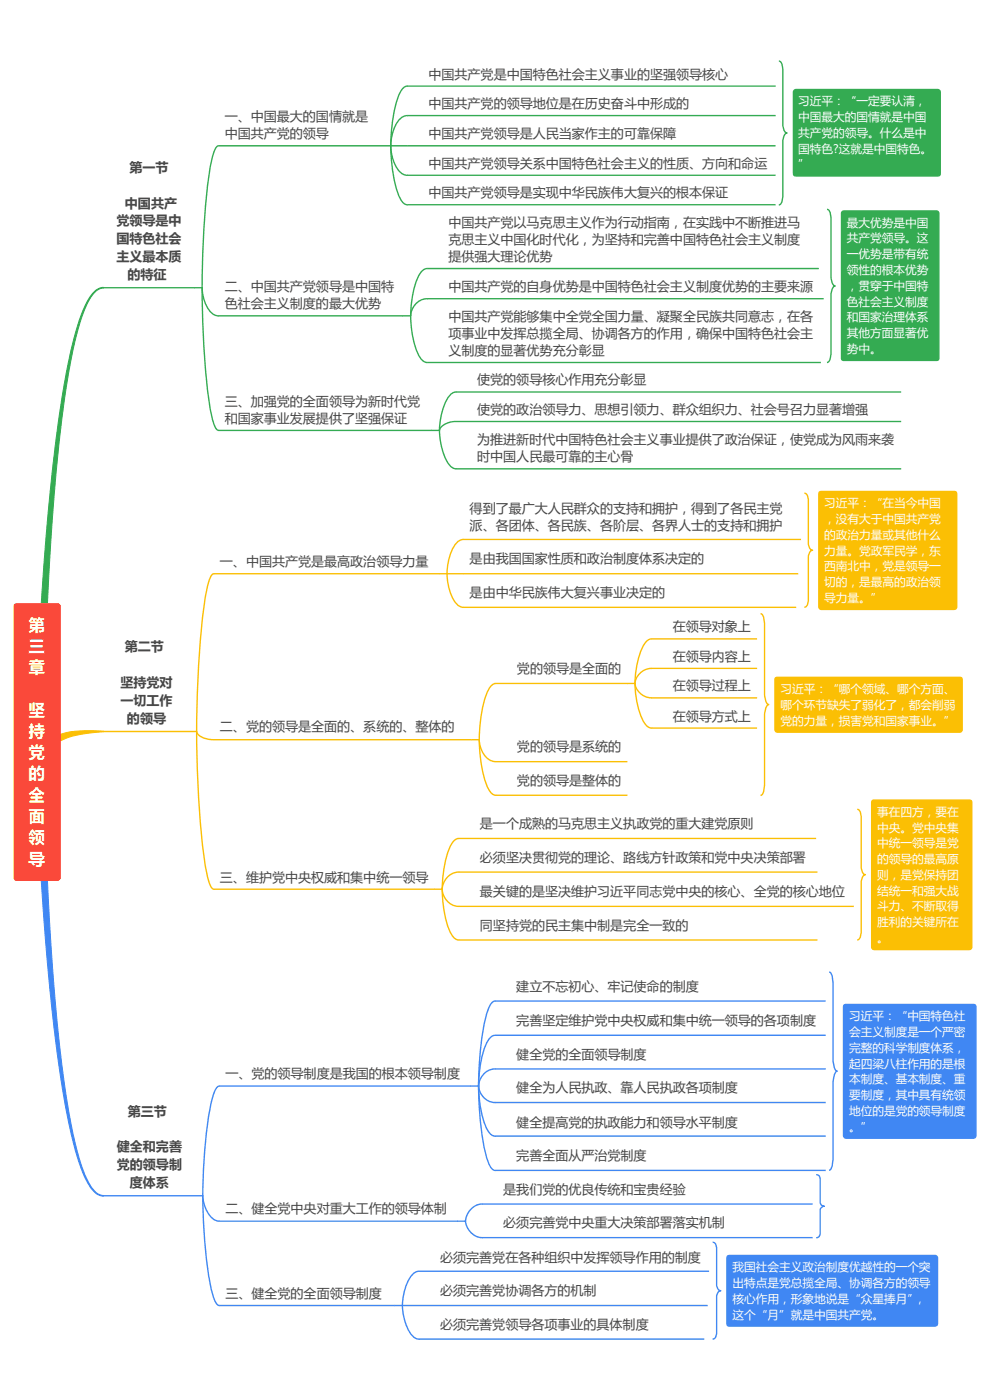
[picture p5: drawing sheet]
<svg xmlns="http://www.w3.org/2000/svg" width="297mm" height="420mm" viewBox="0 0 297 420" stroke-linecap="round" stroke-linejoin="round" font-family="sans-serif">
<path d="M233.7 18.3a2.19 2.19 0 0 1 1.2 2.5l.1 17.4a1.84 1.84 0 0 0 1.1 1.7 2.75 2.75 0 0 0-1.2 2.3l-.1 17.3a1.97 1.97 0 0 1-1.1 2M248.1 62.8a2.02 2.02 0 0 1 1.2 2.4l.1 18.8a1.96 1.96 0 0 0 1.2 1.8 2.99 2.99 0 0 0-1.3 2.5l-.1 18.7a1.75 1.75 0 0 1-1.1 1.8" fill="none" stroke="#34ab52" stroke-width=".41"/>
<path d="M241.3 148a2.07 2.07 0 0 1 1.2 2.2l.1 13.6a1.52 1.52 0 0 0 1.2 1.3 2.08 2.08 0 0 0-1.3 1.9v13.6a1.56 1.56 0 0 1-1.2 1.6M228.2 184.2a2.47 2.47 0 0 1 1.2 2.7v21.6l.2 1.2a1.93 1.93 0 0 0 1.1 1.7 3.8 3.8 0 0 0-1.3 3l-.1 22.2a2.11 2.11 0 0 1-1.1 2.1M257.2 242.9a1.96 1.96 0 0 1 1.2 2.3l.1 15.7a1.69 1.69 0 0 0 1.2 1.6 2.44 2.44 0 0 0-1.3 2.1l-.1 15.7a1.78 1.78 0 0 1-1.1 1.8" fill="none" stroke="#fbbf04" stroke-width=".41"/>
<path d="M248.8 291.7a2.3 2.3 0 0 1 1.1 2.3l.1 24.2 .1 1.3a2.12 2.12 0 0 0 1.1 2 4 4 0 0 0-1.2 3.2l-.1 24.2a2.34 2.34 0 0 1-1.2 2.3M244.9 352.5a1.13 1.13 0 0 1 1.2 1.2v7.4a1.26 1.26 0 0 0 1.2 .9 1.32 1.32 0 0 0-1.2 1v7.4a1.15 1.15 0 0 1-1.2 1.1M213.8 372.8a1.7 1.7 0 0 1 1.2 1.8v11.3a1.54 1.54 0 0 0 1.3 1.4 1.67 1.67 0 0 0-1.3 1.6v11.6a1.37 1.37 0 0 1-1.2 1.4" fill="none" stroke="#4087f3" stroke-width=".41"/>
<path d="M28.2 87.6l1.6-1.1a.84 .84 0 0 1 1.3-.1 6.5 6.5 0 0 0-4.7 4.4l-2.1 5.2-1.9 7-1.7 8.4-1.6 10.6-1.5 12.1-1.4 14.6-1.9 31.8a1.59 1.59 0 0 1-.8 1.8l-.8-.2a1.77 1.77 0 0 1-.3-1.7l2.3-29.3 2.8-24.4 1.6-10.5 1.7-8.9 1.8-7.4 1.9-5.6a18.5 18.5 0 0 1 3.7-6.7z" fill-rule="evenodd" fill="#34ab52"/>
<path d="M28.2 87.6l1.6-1.1a.84 .84 0 0 1 1.3-.1 6.5 6.5 0 0 0-4.7 4.4l-2.1 5.2-1.9 7-1.7 8.4-1.6 10.6-1.5 12.1-1.4 14.6-1.9 31.8a1.59 1.59 0 0 1-.8 1.8l-.8-.2a1.77 1.77 0 0 1-.3-1.7l2.3-29.3 2.8-24.4 1.6-10.5 1.7-8.9 1.8-7.4 1.9-5.6a18.5 18.5 0 0 1 3.7-6.7z" fill="none" stroke="#34ab52" stroke-width=".3"/>
<path d="M65.6 43.8a3.1 3.1 0 0 0-1.6 2.5 149.3 149.3 0 0 0-3.2 29.6l-.2 10.5h-2.2M65.6 94.8a4.8 4.8 0 0 1-3.9-3.5l-.7-2-.4-2.9a222.5 222.5 0 0 0 3 38.9 7.8 7.8 0 0 0 1.6 3.7l.4 .2" fill="none" stroke="#34ab52" stroke-width=".41"/>
<path d="M17.3 220.7a31.2 31.2 0 0 1 11.8-1.4l2 .2-4.9 .6a26 26 0 0 0-8.2 2.2 .91 .91 0 0 1-1-.5 .91 .91 0 0 1 .3-1.1z" fill-rule="evenodd" fill="#fbbf04"/>
<path d="M17.3 220.7a31.2 31.2 0 0 1 11.8-1.4l2 .2-4.9 .6a26 26 0 0 0-8.2 2.2 .91 .91 0 0 1-1-.5 .91 .91 0 0 1 .3-1.1z" fill="none" stroke="#fbbf04" stroke-width=".3"/>
<path d="M64.1 172.2a3.2 3.2 0 0 0-1.5 2.6 165.1 165.1 0 0 0-3.3 30.8l-.3 13.9h-2.3M64.1 222a5.9 5.9 0 0 1-5-2.1l-.1-.4a278.3 278.3 0 0 0 2.9 41.8l.3 1.6a8.2 8.2 0 0 0 1.5 3.8l.4 .2" fill="none" stroke="#fbbf04" stroke-width=".41"/>
<path d="M12.7 263.3l.5-.2 .6 .2a1.79 1.79 0 0 1 .5 1.7l1.6 27.6 2.3 23.6 2.6 18.6 1.6 7.7 1.7 6.1a19.8 19.8 0 0 0 5.1 9.6l1.9 .7a5.5 5.5 0 0 1-4.7-3.8l-2.1-4.6-2-6.5-2.1-9.1-1.8-10.5-1.7-12.1-1.7-14.7-2.6-32.5a1.77 1.77 0 0 1 .3-1.8z" fill-rule="evenodd" fill="#4087f3"/>
<path d="M12.7 263.3l.5-.2 .6 .2a1.79 1.79 0 0 1 .5 1.7l1.6 27.6 2.3 23.6 2.6 18.6 1.6 7.7 1.7 6.1a19.8 19.8 0 0 0 5.1 9.6l1.9 .7a5.5 5.5 0 0 1-4.7-3.8l-2.1-4.6-2-6.5-2.1-9.1-1.8-10.5-1.7-12.1-1.7-14.7-2.6-32.5a1.77 1.77 0 0 1 .3-1.8z" fill="none" stroke="#4087f3" stroke-width=".3"/>
<path d="M148.5 300.4a2.93 2.93 0 0 0-1.9 2.3 77.7 77.7 0 0 0-3 23.2h-2.3M148.5 310.7a3.3 3.3 0 0 0-2.4 2.2 32.5 32.5 0 0 0-2.5 13M65.8 325.9a3.3 3.3 0 0 0-1.8 2.7 130.2 130.2 0 0 0-3.2 30.3h-2.2M143.6 325.9a5.3 5.3 0 0 0 4.9 5M143.6 325.9a29.3 29.3 0 0 0 3 13.8l1.2 1.1 .7 .2M143.6 325.9a87.3 87.3 0 0 0 2.5 21.9 4.6 4.6 0 0 0 2.4 3.5M148.5 320.8a5.3 5.3 0 0 0-4.9 5.1M65.8 366.5a5.2 5.2 0 0 1-4-3.7l-.7-2-.3-1.9a130.2 130.2 0 0 0 3.2 30.3 3.3 3.3 0 0 0 1.8 2.6M139.7 366.5a5.5 5.5 0 0 0 4.9 4.9M144.6 361.3a5.4 5.4 0 0 0-4.9 5.2h-2.3M125.7 381.5a4.9 4.9 0 0 0-3.6 3.6l-1 3.4-.4 3.3h-2.2M125.7 391.8h-4.8a13.5 13.5 0 0 0 3.3 9.5l1.5 .6" fill="none" stroke="#4087f3" stroke-width=".41"/>
<path d="M122.2 25.8a3.2 3.2 0 0 0-2.3 2.3 44 44 0 0 0-2.7 15.7h-2.2M122.2 34.7a4.9 4.9 0 0 0-3.9 3.6l-.7 2.2-.4 3.3M117.2 43.8h5M117.2 43.8a11.4 11.4 0 0 0 3.4 8.3l1.6 .5M117.2 43.8a43.4 43.4 0 0 0 2.7 15.4 3.2 3.2 0 0 0 2.3 2.3M128.2 80.6a3.2 3.2 0 0 0-2.5 2.1 28.5 28.5 0 0 0-2.5 12.1h-2.2M128.2 89.7a5.5 5.5 0 0 0-5 6.4 25.1 25.1 0 0 0 3 11.5l1.3 1 .7 .2M136.8 117.6a5.2 5.2 0 0 0-3.5 4.1l-1.1 3.8-.3 3.7h-2.3M136.8 126.5a4.8 4.8 0 0 0-4.9 2.7 19.5 19.5 0 0 0 2.9 10.3l1.3 1.1 .7 .1" fill="none" stroke="#34ab52" stroke-width=".41"/>
<path d="M139.1 161.9a4.8 4.8 0 0 0-3.7 3.6l-.9 3.3-.4 3.4h-2.2M139.1 172.2h-4.9a14.2 14.2 0 0 0 2.8 9l1.3 .9 .8 .2M195.5 191.7a5.1 5.1 0 0 0-3.4 4.1l-1 3.9-.6 5.4h-2.2M148.7 205.1a3.1 3.1 0 0 0-2.3 2.2 39.3 39.3 0 0 0-2.6 14.7h-2.3M190.5 205.1a5.1 5.1 0 0 0 5 4.3M190.5 205.1a24 24 0 0 0 3.1 12.2l1.2 1.1 .7 .1M195.5 200.6a5.1 5.1 0 0 0-5 4.5M148.7 228.6a5.9 5.9 0 0 1-4.8-5.8l-.1-.8a38.8 38.8 0 0 0 2.6 14.5 3.1 3.1 0 0 0 2.3 2.2M137.6 251.6a3.3 3.3 0 0 0-2.5 2.3 33 33 0 0 0-2.4 13h-2.3M132.7 266.9a5.3 5.3 0 0 0 4.9 5.1M132.7 266.9a29.7 29.7 0 0 0 3 13.9l1.2 1.1 .7 .2M137.6 261.7a5.3 5.3 0 0 0-4.9 5.2" fill="none" stroke="#fbbf04" stroke-width=".41"/>
<path d="M4.4 181.4l.7-.2h12.1a.75 .75 0 0 1 .8 .9v81.3l-.2 .5-.6 .3h-12.1a.75 .75 0 0 1-.9-.8v-81.3z" fill-rule="evenodd" fill="#fa493a"/>
<path d="M4.4 181.4l.7-.2h12.1a.75 .75 0 0 1 .8 .9v81.3l-.2 .5-.6 .3h-12.1a.75 .75 0 0 1-.9-.8v-81.3z" fill="none" stroke="#fa493a" stroke-width=".41"/>
<g fill="none" stroke="#34ab52" stroke-width=".41">
<path d="M122.2 25.8h110.5M122.2 34.7h110.5M65.6 43.8h49.4M122.2 43.8h110.5M122.2 52.6h110.5M122.2 61.5h110.5M31 86.4h27.4M65.6 94.8h55.4M128.2 80.6h117.5M128.2 89.7h118.9M128.2 108.8h118.1M136.8 117.6h133.6"/>
<path d="M65.6 129.2h64M136.8 126.5h133.6M136.8 140.7h133.6"/>
</g>
<g fill="none" stroke="#fbbf04" stroke-width=".41">
<path d="M64.1 172.2h67.8M139.1 172.2h100.4M139.1 161.9h101.2M139.1 182.3h99.8M195.5 191.7h31.7M31 219.5h25.7M148.7 205.1h39.6M195.5 200.6h31.7M195.5 209.4h31.7M195.5 218.5h31.7M64.1 222h77.4M148.7 228.6h39.6"/>
<path d="M148.7 238.7h39.6M137.6 251.6h107.3M64.1 266.9h66.3M137.6 261.7h107.7M137.6 272h118.6M137.6 282.1h107.7"/>
</g>
<g fill="none" stroke="#4087f3" stroke-width=".41">
<path d="M148.5 300.4h99.2M148.5 310.7h99.2M65.8 325.9h75.5M148.5 320.8h99.2M148.5 330.9h99.2M31 358.9h27.6M148.5 341h99.2M148.5 351.3h99.2M65.8 366.5h71.6M144.6 361.3h99.2M144.6 371.4h99.2M65.8 391.8h52.7"/>
<path d="M125.7 391.8h86.6M125.7 381.5h87.1M125.7 401.9h85.6"/>
</g>
<path d="M238.2 27.1l.7-.2h42.4a.75 .75 0 0 1 .8 .8v24.3a.68 .68 0 0 1-.8 .8h-42.4a.68 .68 0 0 1-.8-.8v-24.3z" fill-rule="evenodd" fill="#34ab52"/>
<path d="M238.2 27.1l.7-.2h42.4a.75 .75 0 0 1 .8 .8v24.3a.68 .68 0 0 1-.8 .8h-42.4a.68 .68 0 0 1-.8-.8v-24.3z" fill="none" stroke="#34ab52" stroke-width=".41"/>
<path d="M252.7 63.6l.6-.3h27.6a.75 .75 0 0 1 .8 .8v43.3a.68 .68 0 0 1-.8 .8h-27.6a.68 .68 0 0 1-.8-.8v-43.3z" fill-rule="evenodd" fill="#34ab52"/>
<path d="M252.7 63.6l.6-.3h27.6a.75 .75 0 0 1 .8 .8v43.3a.68 .68 0 0 1-.8 .8h-27.6a.68 .68 0 0 1-.8-.8v-43.3z" fill="none" stroke="#34ab52" stroke-width=".41"/>
<path d="M245.9 147.7l.6-.2h39.7a.68 .68 0 0 1 .9 .8v33.8a.75 .75 0 0 1-.9 .8h-39.7a.75 .75 0 0 1-.8-.8v-33.8z" fill-rule="evenodd" fill="#fbbf04"/>
<path d="M245.9 147.7l.6-.2h39.7a.68 .68 0 0 1 .9 .8v33.8a.75 .75 0 0 1-.9 .8h-39.7a.75 .75 0 0 1-.8-.8v-33.8z" fill="none" stroke="#fbbf04" stroke-width=".41"/>
<path d="M232.7 203.4l.6-.1h54.6a.68 .68 0 0 1 .8 .8v14.8a.75 .75 0 0 1-.8 .8h-54.6a.75 .75 0 0 1-.8-.8v-14.8z" fill-rule="evenodd" fill="#fbbf04"/>
<path d="M232.7 203.4l.6-.1h54.6a.68 .68 0 0 1 .8 .8v14.8a.75 .75 0 0 1-.8 .8h-54.6a.75 .75 0 0 1-.8-.8v-14.8z" fill="none" stroke="#fbbf04" stroke-width=".41"/>
<path d="M261.7 240.3l.7-.2h28.4a.68 .68 0 0 1 .8 .8v43.3a.75 .75 0 0 1-.8 .8h-28.4a.75 .75 0 0 1-.9-.8v-43.3z" fill-rule="evenodd" fill="#fbbf04"/>
<path d="M261.7 240.3l.7-.2h28.4a.68 .68 0 0 1 .8 .8v43.3a.75 .75 0 0 1-.8 .8h-28.4a.75 .75 0 0 1-.9-.8v-43.3z" fill="none" stroke="#fbbf04" stroke-width=".41"/>
<path d="M253.3 301.6l.6-.2h38.1a.68 .68 0 0 1 .8 .9v38.5a.75 .75 0 0 1-.8 .8h-38.1a.75 .75 0 0 1-.8-.8v-38.5z" fill-rule="evenodd" fill="#4087f3"/>
<path d="M253.3 301.6l.6-.2h38.1a.68 .68 0 0 1 .8 .9v38.5a.75 .75 0 0 1-.8 .8h-38.1a.75 .75 0 0 1-.8-.8v-38.5z" fill="none" stroke="#4087f3" stroke-width=".41"/>
<path d="M218.3 377l.6-.2h61.6a.75 .75 0 0 1 .8 .8v19.6a.75 .75 0 0 1-.8 .8h-61.6a.68 .68 0 0 1-.8-.8v-19.6z" fill-rule="evenodd" fill="#4087f3"/>
<path d="M218.3 377l.6-.2h61.6a.75 .75 0 0 1 .8 .8v19.6a.75 .75 0 0 1-.8 .8h-61.6a.68 .68 0 0 1-.8-.8v-19.6z" fill="none" stroke="#4087f3" stroke-width=".41"/>
<g font-size="4.9" fill="#fff">
<text x="8.6" y="189.3">第</text>
<text x="8.6" y="195.7">三</text>
<text x="8.6" y="202">章</text>
<text x="8.6" y="214.8">坚</text>
<text x="8.6" y="221.2">持</text>
<text x="8.6" y="227.6">党</text>
<text x="8.6" y="233.9">的</text>
<text x="8.6" y="240.3">全</text>
<text x="8.6" y="246.7">面</text>
<text x="8.6" y="253.1">领</text>
<text x="8.6" y="259.5">导</text>
</g>
<g font-size="3.9" fill="#454545">
<text x="128.6" y="23.6">中国共产党是中国特色社会主义事业的坚强领导核心</text>
<text x="128.6" y="32.4">中国共产党的领导地位是在历史奋斗中形成的</text>
<text x="67.4" y="36.3">一、中国最大的国情就是</text>
<text x="67.4" y="41.5">中国共产党的领导</text>
<text x="128.6" y="41.5">中国共产党领导是人民当家作主的可靠保障</text>
<text x="38.8" y="51.6">第一节</text>
<text x="128.6" y="50.3">中国共产党领导关系中国特色社会主义的性质、方向和命运</text>
<text x="128.6" y="59.2">中国共产党领导是实现中华民族伟大复兴的根本保证</text>
<text x="37.5" y="62.3">中国共产</text>
<text x="34.9" y="67.6">党领导是中</text>
<text x="134.5" y="68">中国共产党以马克思主义作为行动指南，在实践中不断推进马</text>
<text x="34.9" y="73">国特色社会</text>
<text x="134.5" y="73.2">克思主义中国化时代化，为坚持和完善中国特色社会主义制度</text>
<text x="34.9" y="78.3">主义最本质</text>
<text x="38.2" y="83.7">的特征</text>
<text x="134.5" y="78.3">提供强大理论优势</text>
<text x="67.4" y="87.4">二、中国共产党领导是中国特</text>
<text x="134.5" y="87.4">中国共产党的自身优势是中国特色社会主义制度优势的主要来源</text>
<text x="67.4" y="92.5">色社会主义制度的最大优势</text>
<text x="134.5" y="96.2">中国共产党能够集中全党全国力量、凝聚全民族共同意志，在各</text>
<text x="134.5" y="101.4">项事业中发挥总揽全局、协调各方的作用，确保中国特色社会主</text>
<text x="134.5" y="106.5">义制度的显著优势充分彰显</text>
<text x="143.2" y="115.4">使党的领导核心作用充分彰显</text>
<text x="67.4" y="121.8">三、加强党的全面领导为新时代党</text>
<text x="143.2" y="124.2">使党的政治领导力、思想引领力、群众组织力、社会号召力显著增强</text>
<text x="67.4" y="126.9">和国家事业发展提供了坚强保证</text>
<text x="143.2" y="133.3">为推进新时代中国特色社会主义事业提供了政治保证，使党成为风雨来袭</text>
<text x="143.2" y="138.4">时中国人民最可靠的主心骨</text>
<text x="140.9" y="153.9">得到了最广大人民群众的支持和拥护，得到了各民主党</text>
<text x="140.9" y="159">派、各团体、各民族、各阶层、各界人士的支持和拥护</text>
<text x="66" y="169.7">一、中国共产党是最高政治领导力量</text>
<text x="140.9" y="169.1">是由我国国家性质和政治制度体系决定的</text>
<text x="140.9" y="179.2">是由中华民族伟大复兴事业决定的</text>
<text x="201.8" y="189.5">在领导对象上</text>
<text x="37.5" y="195.4">第二节</text>
<text x="155.1" y="202">党的领导是全面的</text>
<text x="201.8" y="198.3">在领导内容上</text>
<text x="36.1" y="206.1">坚持党对</text>
<text x="201.8" y="207.2">在领导过程上</text>
<text x="36.1" y="211.5">一切工作</text>
<text x="38.1" y="216.9">的领导</text>
<text x="66" y="219.5">二、党的领导是全面的、系统的、整体的</text>
<text x="201.8" y="216.2">在领导方式上</text>
<text x="155.1" y="225.5">党的领导是系统的</text>
<text x="155.1" y="235.6">党的领导是整体的</text>
<text x="144" y="248.6">是一个成熟的马克思主义执政党的重大建党原则</text>
<text x="144" y="258.8">必须坚决贯彻党的理论、路线方针政策和党中央决策部署</text>
<text x="66" y="264.6">三、维护党中央权威和集中统一领导</text>
<text x="144" y="268.9">最关键的是坚决维护习近平同志党中央的核心、全党的核心地位</text>
<text x="144" y="279">同坚持党的民主集中制是完全一致的</text>
<text x="154.9" y="297.5">建立不忘初心、牢记使命的制度</text>
<text x="154.9" y="307.6">完善坚定维护党中央权威和集中统一领导的各项制度</text>
<text x="154.9" y="317.7">健全党的全面领导制度</text>
<text x="67.6" y="323.5">一、党的领导制度是我国的根本领导制度</text>
<text x="154.9" y="327.8">健全为人民执政、靠人民执政各项制度</text>
<text x="38.4" y="334.8">第三节</text>
<text x="154.9" y="338.1">健全提高党的执政能力和领导水平制度</text>
<text x="35.1" y="345.5">健全和完善</text>
<text x="35.1" y="350.8">党的领导制</text>
<text x="154.9" y="348.2">完善全面从严治党制度</text>
<text x="39" y="356.2">度体系</text>
<text x="151" y="358.3">是我们党的优良传统和宝贵经验</text>
<text x="67.6" y="364">二、健全党中央对重大工作的领导体制</text>
<text x="151" y="368.3">必须完善党中央重大决策部署落实机制</text>
<text x="132.1" y="378.6">必须完善党在各种组织中发挥领导作用的制度</text>
<text x="67.6" y="389.5">三、健全党的全面领导制度</text>
<text x="132.1" y="388.7">必须完善党协调各方的机制</text>
<text x="132.1" y="398.8">必须完善党领导各项事业的具体制度</text>
</g>
<g font-size="3.5" fill="#fff">
<text x="239.5" y="31.6">习近平：“一定要认清，</text>
<text x="239.5" y="36.3">中国最大的国情就是中国</text>
<text x="239.5" y="41.1">共产党的领导。什么是中</text>
<text x="239.5" y="45.8">国特色?这就是中国特色。</text>
<text x="239.5" y="50.5">”</text>
<text x="254.1" y="68">最大优势是中国</text>
<text x="254.1" y="72.8">共产党领导。这</text>
<text x="254.1" y="77.5">一优势是带有统</text>
<text x="254.1" y="82.2">领性的根本优势</text>
<text x="254.1" y="87">，贯穿于中国特</text>
<text x="254.1" y="91.7">色社会主义制度</text>
<text x="254.1" y="96.4">和国家治理体系</text>
<text x="254.1" y="101.2">其他方面显著优</text>
<text x="254.1" y="105.9">势中。</text>
<text x="247.3" y="152.2">习近平：“在当今中国</text>
<text x="247.3" y="157">，没有大于中国共产党</text>
<text x="247.3" y="161.7">的政治力量或其他什么</text>
<text x="247.3" y="166.4">力量。党政军民学，东</text>
<text x="247.3" y="171.2">西南北中，党是领导一</text>
<text x="247.3" y="175.9">切的，是最高的政治领</text>
<text x="247.3" y="180.6">导力量。”</text>
<text x="234.2" y="208">习近平：“哪个领域、哪个方面、</text>
<text x="234.2" y="212.7">哪个环节缺失了弱化了，都会削弱</text>
<text x="234.2" y="217.5">党的力量，损害党和国家事业。”</text>
<text x="263.2" y="244.8">事在四方，要在</text>
<text x="263.2" y="249.6">中央。党中央集</text>
<text x="263.2" y="254.3">中统一领导是党</text>
<text x="263.2" y="259">的领导的最高原</text>
<text x="263.2" y="263.8">则，是党保持团</text>
<text x="263.2" y="268.5">结统一和强大战</text>
<text x="263.2" y="273.2">斗力、不断取得</text>
<text x="263.2" y="278">胜利的关键所在</text>
<text x="263.2" y="282.7">。</text>
<text x="254.7" y="306.2">习近平：“中国特色社</text>
<text x="254.7" y="310.9">会主义制度是一个严密</text>
<text x="254.7" y="315.7">完整的科学制度体系，</text>
<text x="254.7" y="320.4">起四梁八柱作用的是根</text>
<text x="254.7" y="325.1">本制度、基本制度、重</text>
<text x="254.7" y="329.9">要制度，其中具有统领</text>
<text x="254.7" y="334.6">地位的是党的领导制度</text>
<text x="254.7" y="339.3">。”</text>
<text x="219.7" y="381.5">我国社会主义政治制度优越性的一个突</text>
<text x="219.7" y="386.3">出特点是党总揽全局、协调各方的领导</text>
<text x="219.7" y="391">核心作用，形象地说是“众星捧月”,</text>
<text x="219.7" y="395.7">这个“月”就是中国共产党。</text>
</g>
</svg>
